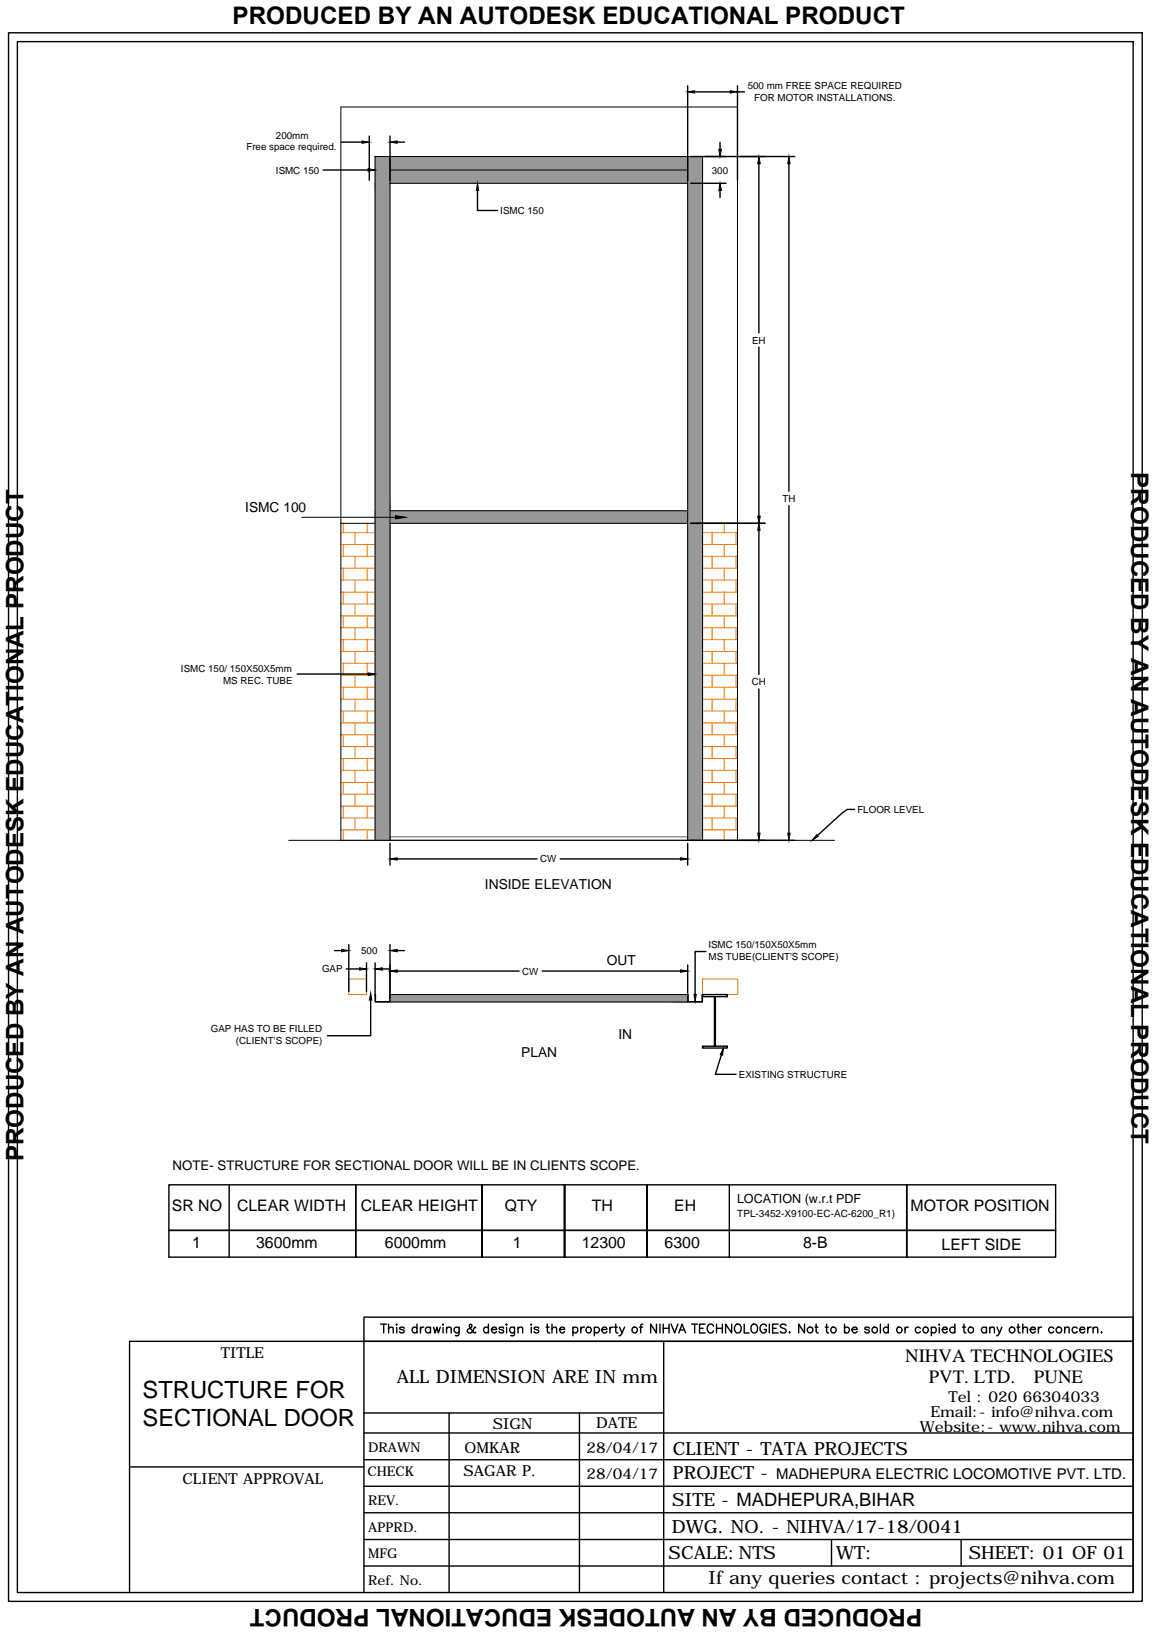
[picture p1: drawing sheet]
<svg xmlns="http://www.w3.org/2000/svg" width="210mm" height="297mm" viewBox="0 0 210 297" stroke-linecap="round" stroke-linejoin="round" font-family="sans-serif">
<!-- layer: at_Rect -->
<path d="M70.9 153v-57.7h54.2v57.7" fill="none" stroke="#000" stroke-width=".18"/>
<!-- layer: 0 -->
<path d="M70.9 153h54.2" fill="none" stroke="#a6a6a6" stroke-width=".18"/>
<g fill="none" stroke="#000" stroke-width=".25">
<path d="M1.6 6h206.2v285.5h-206.2zM3.2 7.6h202.9v282.3h-202.9zM125.1 15.6v17.2M126.4 16.7h6.4M134.1 15.6v17.2M134.1 16.7h1.3M58.8 30.9h8.2M62 25.9h3.9M67.2 24.8v8M70.9 24.8v8M72.2 25.9h1.4M86.9 34.7v3.6h3.6"/>
<path d="M125.6 28.5h19M125.6 33.4h6.5M131 25.9v1.3M131 34.7v1.2M138 29.8v30.8M143.5 29.8v59.6M138 63.2v30.7M125.6 95.3h13.5M138 96.5v26.3M143.5 92v59.6M54 122.7h13M138 125.4v26.2"/>
<path d="M70.9 153.5v3.9M72.2 156.3h25.5M101.9 156.3h21.9M125.1 153.5v3.9M125.6 153h19M155.4 147.3h-1.3l-1 .7-4.4 4.1M60.9 173h1.2M63 176.4h2.4M63.4 171.9v8.6M66.7 175.3v5.2M68.2 175.3v5.8M69.5 176.4h1.4"/>
<path d="M70.9 171.9v9.6M72.2 176.7h22.2M72.2 173h1.4M98.6 176.7h25.2M125.1 175.6v5.8M128.4 173.2h-2v7.8M67.4 182v6.5h-7.9M131.2 192l-1.1 3.5h3.8M30.7 215.6h161.3v13.2h-161.3zM41.7 215.6v13.2M64.7 215.6v13.2M117.7 215.6v13.2z"/>
<path d="M117.7 215.6v13.2M132.7 215.6v13.2M30.7 223.9h161.3M87.7 228.8v-13.2v13.2M102.7 228.8v-13.2v13.2M164.9 228.8v-13.2v13.2M66.2 244.1v45.8M66.2 257.2h54.5M69.2 241h1.1M69.8 241v1.6M70.7 241.9l.2-.3h.5l.1 1M70.7 241v1.6"/>
<path d="M72.1 241.1h.1zM72.2 241.6v1M73.5 241.8a.51 .51 0 0 0-.8 0l.1 .1a.7 .7 0 0 1 .7 .4v.1a.47 .47 0 0 1-.4 .2 .47 .47 0 0 1-.4-.2M75.8 241.8a.5 .5 0 0 0-.7-.1 .5 .5 0 0 0 0 .7 .5 .5 0 0 0 .7 0M75.8 241v1.6M76.5 241.6v1M77.1 241.6a.45 .45 0 0 0-.6 .4M78.3 241.8a.52 .52 0 0 0-.8-.1 .52 .52 0 0 0 0 .7 .52 .52 0 0 0 .8 0M78.3 241.6v1M78.9 241.6l.2 1 .3-1 .3 1 .4-1M80.6 241v.2zM80.6 241.6v1"/>
<path d="M81.2 241.9a.58 .58 0 0 1 .8-.3l.1 1M81.2 241.6v1M81.7 257.2v32.7M83.5 241.6l-.1 1.4-.2 .1h-.4M83.5 241.8a.52 .52 0 0 0-.8-.1 .52 .52 0 0 0 0 .7 .52 .52 0 0 0 .8 0M86.5 241.7l-.2-.1-.3 .5a.56 .56 0 0 1-.4 .5 .56 .56 0 0 1-.6-.3l.1-.3 .7-.4a.33 .33 0 0 0-.2-.6l-.1 .1a1.35 1.35 0 0 0 .6 1.4l.3 .1 .1-.2M88.8 241.8a.5 .5 0 0 0-.7-.1 .5 .5 0 0 0 0 .7 .5 .5 0 0 0 .7 0M88.8 241v1.6M89.4 242h.9a.5 .5 0 0 0-.8-.3 .5 .5 0 0 0 .1 .8 .44 .44 0 0 0 .7-.1M91.6 241.8a.47 .47 0 0 0-.8 0v.1a.7 .7 0 0 1 .8 .4v.1a.44 .44 0 0 1-.4 .2 .44 .44 0 0 1-.4-.2M92.1 241v.2zM92.1 241.6v1"/>
<path d="M93.6 241.6l-.1 1.4-.2 .1h-.4M93.6 241.8a.5 .5 0 0 0-.7-.1 .5 .5 0 0 0 0 .7 .5 .5 0 0 0 .7 0M94.2 241.9a.58 .58 0 0 1 .8-.3l.1 1M94.2 241.6v1M96.6 241v.2zM96.6 241.6v1M98 241.8a.51 .51 0 0 0-.9 0l.1 .1a.7 .7 0 0 1 .8 .4v.1a.47 .47 0 0 1-.4 .2 .47 .47 0 0 1-.5-.2M99.3 241.6h.6M99.6 241v1.3v.2l.4 .1M100.4 241.9l.3-.3h.5v1M100.4 241v1.6M101.8 242h.9a.47 .47 0 0 0-.7-.4 .47 .47 0 0 0-.1 .8 .44 .44 0 0 0 .4 .2 .44 .44 0 0 0 .4-.2"/>
<path d="M104.2 241.8a.5 .5 0 0 1 .7-.1 .5 .5 0 0 1 0 .7 .5 .5 0 0 1-.7 0M104.2 241.6v1.5M105.4 257.2v32.7M105.6 241.6v1M106.3 241.6a.5 .5 0 0 0-.7 .4M108.1 241.8a.52 .52 0 0 1 .8-.1 .52 .52 0 0 1 0 .7 .52 .52 0 0 1-.8 0M108.1 241.6v1.5M109.5 242h.9a.5 .5 0 0 0-.8-.3 .5 .5 0 0 0 .1 .8 .44 .44 0 0 0 .7-.1M110.9 241.6v1M111.5 241.6a.45 .45 0 0 0-.6 .4M111.7 241.6h.6M112 241v1.3l.1 .2 .3 .1"/>
<path d="M112.7 241.6l.4 1 .5-1M113.1 242.6l-.3 .5h-.2M116.3 241.6h.6M116.9 241l-.3 .1-.1 .2v1.3M119.4 241v1.6l-1.1-1.6v1.6M120 241v1.6M120.6 241v1.6M120.6 241.8h1.1M120.7 244.1v45.8M121.7 241v1.6M122.1 241l.6 1.6 .6-1.6M123.5 242.6l.6-1.6 .6 1.6"/>
<path d="M123.7 242.1h.7M125.8 241h1.1M126.4 241v1.6M127.2 241.8h.7M128.3 241h-1.1v1.6h1.1M129.8 241.4a.59 .59 0 0 0-.7-.4 .59 .59 0 0 0-.5 .6v.4a.59 .59 0 0 0 .5 .6 .59 .59 0 0 0 .7-.4M130.3 241.8h1.1M130.3 241v1.6M131.4 241v1.6M133.1 241v1.6l-1.1-1.6v1.6M133.9 241.1a.75 .75 0 0 1 .9 .3 .75 .75 0 0 1-.2 1l-.1 .1a.78 .78 0 0 1-.9-.3 .78 .78 0 0 1 .2-1zM135.4 241v1.6h.9"/>
<path d="M136.7 241.2l.3-.2a.8 .8 0 0 1 .8 .8 .8 .8 0 0 1-.8 .8l-.1-.1a1.08 1.08 0 0 1-.2-1.3zM139.4 241.4a.59 .59 0 0 0-.7-.4 .59 .59 0 0 0-.5 .6 .68 .68 0 0 0 .3 .9 .68 .68 0 0 0 .8-.1l.1-.4h-.4M139.9 241v1.6M140.5 241.8h.7M141.5 241h-1v1.6h1M143 241.2a.6 .6 0 0 0-1.1 .2l.3 .3 .7 .2 .1 .5a.65 .65 0 0 1-1.1 0M143.5 242.5h.2zM146.3 241v1.6l-1-1.6v1.6M148.2 241.6h.6M148.4 241v1.3l.1 .2 .3 .1M150.1 241.6h.6M150.4 241v1.3v.2l.3 .1"/>
<path d="M153.6 241.8a.5 .5 0 0 1 .7-.1 .5 .5 0 0 1 0 .7 .5 .5 0 0 1-.7 0M153.6 241v1.6M155 242h.9a.5 .5 0 0 0-.8-.3 .5 .5 0 0 0 .1 .8 .44 .44 0 0 0 .7-.1M158.1 241.8a.51 .51 0 0 0-.8 0l.1 .1a.7 .7 0 0 1 .7 .4v.1a.47 .47 0 0 1-.4 .2 .47 .47 0 0 1-.4-.2M160.1 241v1.6M161.6 241.8a.5 .5 0 0 0-.8-.1 .5 .5 0 0 0 0 .7 .5 .5 0 0 0 .8 0M161.6 241v1.6M164.6 241.6v1M165.2 241.6a.45 .45 0 0 0-.6 .4M167.4 241.8a.52 .52 0 0 0-.8-.1 .52 .52 0 0 0 0 .7 .52 .52 0 0 0 .8 0M169.4 241.8a.5 .5 0 0 1 .7-.1 .5 .5 0 0 1 0 .7 .5 .5 0 0 1-.7 0M169.4 241.6v1.5"/>
<path d="M170.8 241v.2zM170.8 241.6v1M171.4 242h.9a.47 .47 0 0 0-.7-.4 .47 .47 0 0 0-.1 .8 .44 .44 0 0 0 .4 .2 .44 .44 0 0 0 .4-.2M173.7 241.8a.52 .52 0 0 0-.8-.1 .52 .52 0 0 0 0 .7 .52 .52 0 0 0 .8 0M173.7 241v1.6M175.1 241.6h.5M175.3 241v1.3l.1 .2 .3 .1M179.4 241.8a.52 .52 0 0 0-.7-.1 .52 .52 0 0 0 0 .7 .52 .52 0 0 0 .7 0M179.4 241.6v1M180 241.9a.58 .58 0 0 1 .8-.3l.1 1M180 241.6v1M181.3 241.6l.5 1 .4-1"/>
<path d="M181.8 242.6l-.3 .5h-.2M185 241.6h.5M185.2 241v1.3l.1 .2 .3 .1M186 241.9a.58 .58 0 0 1 .8-.3l.1 1M186 241v1.6M187.4 242h.9a.5 .5 0 0 0-.8-.3 .5 .5 0 0 0 .1 .8 .44 .44 0 0 0 .7-.1M188.9 241.6v1M189.5 241.6a.45 .45 0 0 0-.6 .4M191.7 241.8a.52 .52 0 0 0-.8-.1 .52 .52 0 0 0 0 .7 .52 .52 0 0 0 .8 0M193.7 241.9a.58 .58 0 0 1 .7-.3l.1 1M193.7 241.6v1M195.9 241.8a.52 .52 0 0 0-.7-.1 .52 .52 0 0 0 0 .7 .52 .52 0 0 0 .7 0"/>
<path d="M196.4 242h.9a.49 .49 0 0 0-.7-.4 .49 .49 0 0 0-.1 .8 .47 .47 0 0 0 .4 .2 .47 .47 0 0 0 .4-.2M197.9 241.6v1M198.4 241.6a.45 .45 0 0 0-.5 .4M198.8 241.9l.3-.3h.5l.1 1M198.8 241.6v1M200.3 242.4v.2zM23.6 267h42.6M66.2 275.3h139.9M66.2 270.5h139.9M66.2 265.7h139.9M66.2 260.8h139.9M23.6 289.9v-45.8h182.5h-139.9v-4.4h139.9v50.2"/>
<path d="M66.2 280.2h139.9M66.2 285h139.9M151.2 280.2v4.8M174.8 280.2v4.8"/>
<circle cx="107.1" cy="242" r=".51"/>
<circle cx="115.4" cy="242.1" r=".52"/>
<circle cx="147.3" cy="242.1" r=".52"/>
<circle cx="151.6" cy="242" r=".51"/>
<circle cx="159.1" cy="242.1" r=".52"/>
<circle cx="163.6" cy="242" r=".51"/>
<circle cx="168.4" cy="242" r=".51"/>
<circle cx="176.6" cy="242.1" r=".52"/>
<circle cx="184.1" cy="242.1" r=".52"/>
<circle cx="192.6" cy="242.1" r=".52"/>
</g>
<g fill="#000" stroke="#000" stroke-width=".18">
<path d="M125.1 16.7l1.3-.2v.4zM132.8 16.5l1.3 .2-1.3 .2zM65.9 25.7l1.3 .2-1.3 .2zM67 30.7l1.2 .2-1.2 .3zM70.9 25.9l1.3-.2v.4zM86.9 33.4l.2 1.3h-.5zM130.8 27.2h.4l-.2 1.3zM131 33.4l.2 1.3h-.4zM138 28.5l.3 1.3h-.5zM143.5 28.5l.2 1.3h-.4zM72 93.9l1.8 .2-1.8 .3zM138 95.3l.2 1.2h-.4z"/>
<path d="M137.8 93.9h.5l-.3 1.4zM67 122.5l1.2 .2-1.2 .2zM70.9 156.3l1.3-.2v.4zM123.8 156.1l1.3 .2-1.3 .2zM137.8 151.6h.4l-.2 1.4zM143.3 151.6h.4l-.2 1.4zM148.5 151.9l.3 .3-1.1 .8zM62.1 172.8l1.3 .2-1.3 .2zM65.4 176.1l1.3 .3-1.3 .2zM68.2 176.4l1.3-.3v.5zM70.9 176.7l1.3-.2v.5zM70.9 173l1.3-.2v.4z"/>
<path d="M123.8 176.5l1.3 .2-1.3 .3zM67.4 180.7l.2 1.3h-.4zM126.2 181h.4l-.2 1.3zM131.6 190.8l-.2 1.3-.4-.2z"/>
</g>
<g fill="none" stroke="#ff7f00" stroke-width=".18">
<path d="M62 96.9h6.2M62 99.1h6.2M62.4 95.3v1.6M62.4 99.1v2.2M64.6 96.9v2.2M66.8 95.3v1.6M66.8 99.1v2.2M127.8 96.9h6.3M127.8 99.1h6.3M129.5 96.9v2.2M131.7 95.3v1.6M131.7 99.1v2.2"/>
<path d="M133.9 96.9v2.2M62 101.3h6.2M62 103.4h6.2M62 105.6h6.2M62 107.8h6.2M62 109.9h6.2M62 112.1h6.2M62 114.3h6.2M62 116.4h6.2M62 118.6h6.2M62.4 103.4v2.2M62.4 107.8v2.1"/>
<path d="M62.4 112.1v2.2M62.4 116.4v2.2M64.6 101.3v2.1M64.6 105.6v2.2M64.6 109.9v2.2M64.6 114.3v2.1M64.6 118.6v2.1M66.8 103.4v2.2M66.8 107.8v2.1M66.8 112.1v2.2M66.8 116.4v2.2M127.8 101.3h6.3"/>
<path d="M127.8 103.4h6.3M127.8 105.6h6.3M127.8 107.8h6.3M127.8 109.9h6.3M127.8 112.1h6.3M127.8 114.3h6.3M127.8 116.4h6.3M127.8 118.6h6.3M129.5 101.3v2.1M129.5 105.6v2.2M129.5 109.9v2.2M129.5 114.3v2.1"/>
<path d="M129.5 118.6v2.1M131.7 103.4v2.2M131.7 107.8v2.1M131.7 112.1v2.2M131.7 116.4v2.2M133.9 101.3v2.1M133.9 105.6v2.2M133.9 109.9v2.2M133.9 114.3v2.1M133.9 118.6v2.1M62 120.7h6.2M62 122.9h6.2"/>
<path d="M62 125.1h6.2M62 127.3h6.2M62 129.4h6.2M62 131.6h6.2M62 133.7h6.2M62 135.9h6.2M62 138h6.2M62.4 120.7v2.2M62.4 125.1v2.2M62.4 129.4v2.2M62.4 133.7v2.2M62.4 138v2.2"/>
<path d="M64.6 122.9v2.2M64.6 127.3v2.1M64.6 131.6v2.1M64.6 135.9v2.1M66.8 120.7v2.2M66.8 125.1v2.2M66.8 129.4v2.2M66.8 133.7v2.2M66.8 138v2.2M127.8 120.7h6.3M127.8 122.9h6.3M127.8 125.1h6.3"/>
<path d="M127.8 127.3h6.3M127.8 129.4h6.3M127.8 131.6h6.3M127.8 133.7h6.3M127.8 135.9h6.3M127.8 138h6.3M129.5 122.9v2.2M129.5 127.3v2.1M129.5 131.6v2.1M129.5 135.9v2.1M131.7 120.7v2.2M131.7 125.1v2.2"/>
<path d="M131.7 129.4v2.2M131.7 133.7v2.2M131.7 138v2.2M133.9 122.9v2.2M133.9 127.3v2.1M133.9 131.6v2.1M133.9 135.9v2.1M62 140.2h6.2M62 142.4h6.2M62 144.6h6.2M62 146.7h6.2M62 148.9h6.2"/>
<path d="M62 151h6.2M62.4 142.4v2.2M62.4 146.7v2.2M62.4 151v2M64.6 140.2v2.2M64.6 144.6v2.1M64.6 148.9v2.1M66.8 142.4v2.2M66.8 146.7v2.2M66.8 151v2M127.8 140.2h6.3M127.8 142.4h6.3"/>
<path d="M127.8 144.6h6.3M127.8 146.7h6.3M127.8 148.9h6.3M127.8 151h6.3M129.5 140.2v2.2M129.5 144.6v2.1M129.5 148.9v2.1M131.7 142.4v2.2M131.7 146.7v2.2M131.7 151v2M133.9 140.2v2.2M133.9 144.6v2.1"/>
<path d="M133.9 148.9v2.1M63.4 178.2h3.3v2.8h-3.3zM127.8 178.2h6.4v2.8h-6.4z"/>
</g>
<g fill="#989898" stroke="#989898" stroke-width=".18">
<path d="M125.1 181l.1 .1z"/>
<path d="M127.7 181.1l.1-.1z"/>
<path d="M68.2 181l.1 .1z"/>
<path d="M70.9 181v.1z"/>
<path d="M70.9 28.5v2.4h54.2zM70.9 28.5h54.2v2.4z"/>
<path d="M70.9 30.9v2.5h54.2zM70.9 30.9h54.2v2.5z"/>
<path d="M125.1 28.5v4.9h2.7zM125.1 28.5h2.7v4.9z"/>
<path d="M125.1 33.4v59.6h2.7zM125.1 33.4h2.7v59.6z"/>
<path d="M125.1 93v2.3h2.7zM125.1 93h2.7v2.3z"/>
<path d="M125.1 95.3v57.7h2.7zM125.1 95.3h2.7v57.7z"/>
<path d="M68.2 28.5v4.9h2.7zM68.2 28.5h2.7v4.9z"/>
<path d="M68.2 33.4v59.6h2.7zM68.2 33.4h2.7v59.6z"/>
<path d="M68.2 93v60h2.7zM68.2 93h2.7v60z"/>
<path d="M70.9 93v2.3h54.2zM70.9 93h54.2v2.3z"/>
<path d="M127.7 181.1l.1 1.2zM127.7 181.1l.1 1.2z"/>
<path d="M125.1 181.1l.1 1.2zM125.1 181.1l.1 1.2z"/>
<path d="M126.1 182.3l1.7 .1zM126.1 182.3l1.7 .1z"/>
<path d="M125.1 182.3l1 .1zM125.1 182.3l1 .1z"/>
<path d="M70.9 181v1.4h54.2zM70.9 181h54.2v1.4z"/>
<path d="M70.9 181.1v1.2zM70.9 181.1v1.2z"/>
<path d="M68.2 181.1l.1 1.2zM68.2 181.1l.1 1.2z"/>
<path d="M70 182.3l.9 .1zM70 182.3l.9 .1z"/>
<path d="M68.2 182.3l1.8 .1zM68.2 182.3l1.8 .1z"/>
</g>
<g fill="none" stroke="#000" stroke-width=".18">
<path d="M70.9 33.4h54.2v59.6h-54.2zM70.9 28.5v4.9M70.9 30.9h54.2M125.1 28.5v4.9M54.9 94.1h17.1M61.9 95.3h6.3M70.9 93v60M125.1 93v60M127.8 95.3h6.3M52.5 153h99.3M62 153v-133.5h72.1v133.5M68.2 153v-124.5h59.6v124.5"/>
<path d="M68.2 181l.1 1.3h2.6v-1.3v1.4h-2.7zM70.9 182.4h54.2M70.9 181h54.2M125.1 181l.1 1.3h2.5l.1-1.3v1.4h-2.7z"/>
</g>
<!-- layer: at_Rect -->
<path d="M70.9 152.3h54.2v.7h-54.2z" fill="none" stroke="#595959" stroke-width=".18"/>
<!-- layer: at_Entity -->
<path d="M62 153h72.1" fill="none" stroke="#595959" stroke-width=".18"/>
<!-- layer: TPL-A-CONTOUR1 -->
<path d="M127.8 181h4.5v.4h-4.5zM127.8 190.4h4.5v.4h-4.5zM129.9 181.4h.2v9h-.2z" fill="none" stroke="#000" stroke-width=".25"/>
<g font-size="4.4">
<text x="42.3" y="4.4">PRODUCED BY AN AUTODESK EDUCATIONAL PRODUCT</text>
<text x="205.7" y="85.9" transform="rotate(90 205.7 85.9)">PRODUCED BY AN AUTODESK EDUCATIONAL PRODUCT</text>
<text x="4.3" y="211.4" transform="rotate(-90 4.3 211.4)">PRODUCED BY AN AUTODESK EDUCATIONAL PRODUCT</text>
<text x="167.7" y="292.9" transform="rotate(180 167.7 292.9)">PRODUCED BY AN AUTODESK EDUCATIONAL PRODUCT</text>
</g>
<g font-size="4.3">
<text x="25.9" y="254.5">STRUCTURE FOR</text>
<text x="25.9" y="259.5">SECTIONAL DOOR</text>
</g>
<g font-size="3.4">
<text x="164.6" y="247.9">NIHVA TECHNOLOGIES</text>
<text x="168.9" y="251.8">PVT. LTD.</text>
<text x="188.1" y="251.8">PUNE</text>
</g>
<g font-size="3.3">
<text x="72.2" y="251.7">ALL DIMENSION ARE IN mm</text>
<text x="122.4" y="264.8">CLIENT - TATA PROJECTS</text>
<text x="122.4" y="269.3">PROJECT -</text>
<text x="122.3" y="274.1">SITE - MADHEPURA,BIHAR</text>
<text x="122.2" y="278.9">DWG. NO. - NIHVA/17-18/0041</text>
<text x="121.6" y="283.8">SCALE:NTS</text>
<text x="152.1" y="283.7">WT:</text>
<text x="176.2" y="283.8">SHEET: 01 OF 01</text>
<text x="128.9" y="288.3">If any queries contact : projects@nihva.com</text>
</g>
<g font-size="2.9">
<text x="31.3" y="220.4">SR NO</text>
<text x="43.1" y="220.4">CLEAR WIDTH</text>
<text x="65.6" y="220.4">CLEAR HEIGHT</text>
<text x="91.8" y="220.4">QTY</text>
<text x="107.6" y="220.4">TH</text>
<text x="122.6" y="220.4">EH</text>
<text x="165.6" y="220.4">MOTOR POSITION</text>
<text x="35" y="227.2">1</text>
<text x="46.6" y="227.2">3600mm</text>
<text x="70" y="227.2">6000mm</text>
<text x="93.3" y="227.2">1</text>
<text x="105.8" y="227.2">12300</text>
<text x="120.9" y="227.2">6300</text>
<text x="146.1" y="227.2">8-B</text>
<text x="171.3" y="227.5">LEFT SIDE</text>
</g>
<g font-size="2.8">
<text x="40.2" y="247.1">TITLE</text>
<text x="169.3" y="257.9">Email:- info@nihva.com</text>
<text x="172.5" y="255.2">Tel : 020 66304033</text>
<text x="89.6" y="260.1">SIGN</text>
<text x="108.4" y="259.9">DATE</text>
<text x="167.3" y="260.6">Website:- www.nihva.com</text>
<text x="84.3" y="268.6">SAGAR P.</text>
<text x="84.5" y="264.4">OMKAR</text>
<text x="106.7" y="264.4">28/04/17</text>
<text x="106.7" y="269.2">28/04/17</text>
<text x="33.2" y="270.1">CLIENT APPROVAL</text>
</g>
<text font-size="2.7" x="141.2" y="269.3">MADHEPURA ELECTRIC LOCOMOTIVE PVT. LTD.</text>
<g font-size="2.5">
<text x="44.6" y="93.3">ISMC 100</text>
<text x="88.2" y="161.9">INSIDE ELEVATION</text>
<text x="110.4" y="175.6">OUT</text>
<text x="112.5" y="189.2">IN</text>
<text x="94.8" y="192.4">PLAN</text>
<text x="66.8" y="268.6">CHECK</text>
<text x="67" y="264.3">DRAWN</text>
<text x="67" y="274">REV.</text>
<text x="67" y="278.8">APPRD.</text>
<text x="67" y="283.6">MFG</text>
<text x="67" y="288.5">Ref. No.</text>
</g>
<text font-size="2.4" x="31.4" y="212.9">NOTE- STRUCTURE FOR SECTIONAL DOOR WILL BE IN CLIENTS SCOPE.</text>
<text font-size="2.3" x="134.1" y="218.9">LOCATION (w.r.t PDF</text>
<g font-size="1.8">
<text x="136" y="16.3">500 mm FREE SPACE REQUIRED</text>
<text x="137.2" y="18.5">FOR MOTOR INSTALLATIONS.</text>
<text x="44.8" y="27.4">Free space required.</text>
<text x="50.2" y="25.2">200mm</text>
<text x="50.2" y="31.6">ISMC 150</text>
<text x="129.5" y="31.6">300</text>
<text x="91" y="38.9">ISMC 150</text>
<text x="136.8" y="62.5">EH</text>
<text x="142.3" y="91.4">TH</text>
<text x="32.9" y="122.3">ISMC 150/ 150X50X5mm</text>
<text x="40.6" y="124.5">MS REC. TUBE</text>
<text x="136.8" y="124.7">CH</text>
<text x="155.9" y="148">FLOOR LEVEL</text>
<text x="98.2" y="157">CW</text>
<text x="65.7" y="173.7">500</text>
<text x="128.8" y="172.6">ISMC 150/150X50X5mm</text>
<text x="58.6" y="177">GAP</text>
<text x="95" y="177.4">CW</text>
<text x="128.9" y="174.8">MS TUBE(CLIENT'S SCOPE)</text>
<text x="38.3" y="187.9">GAP HAS TO BE FILLED</text>
<text x="42.9" y="190.1">(CLIENT'S SCOPE)</text>
<text x="134.4" y="196.2">EXISTING STRUCTURE</text>
<text x="134.1" y="221.5">TPL-3452-X9100-EC-AC-6200_R1)</text>
</g>
</svg>
